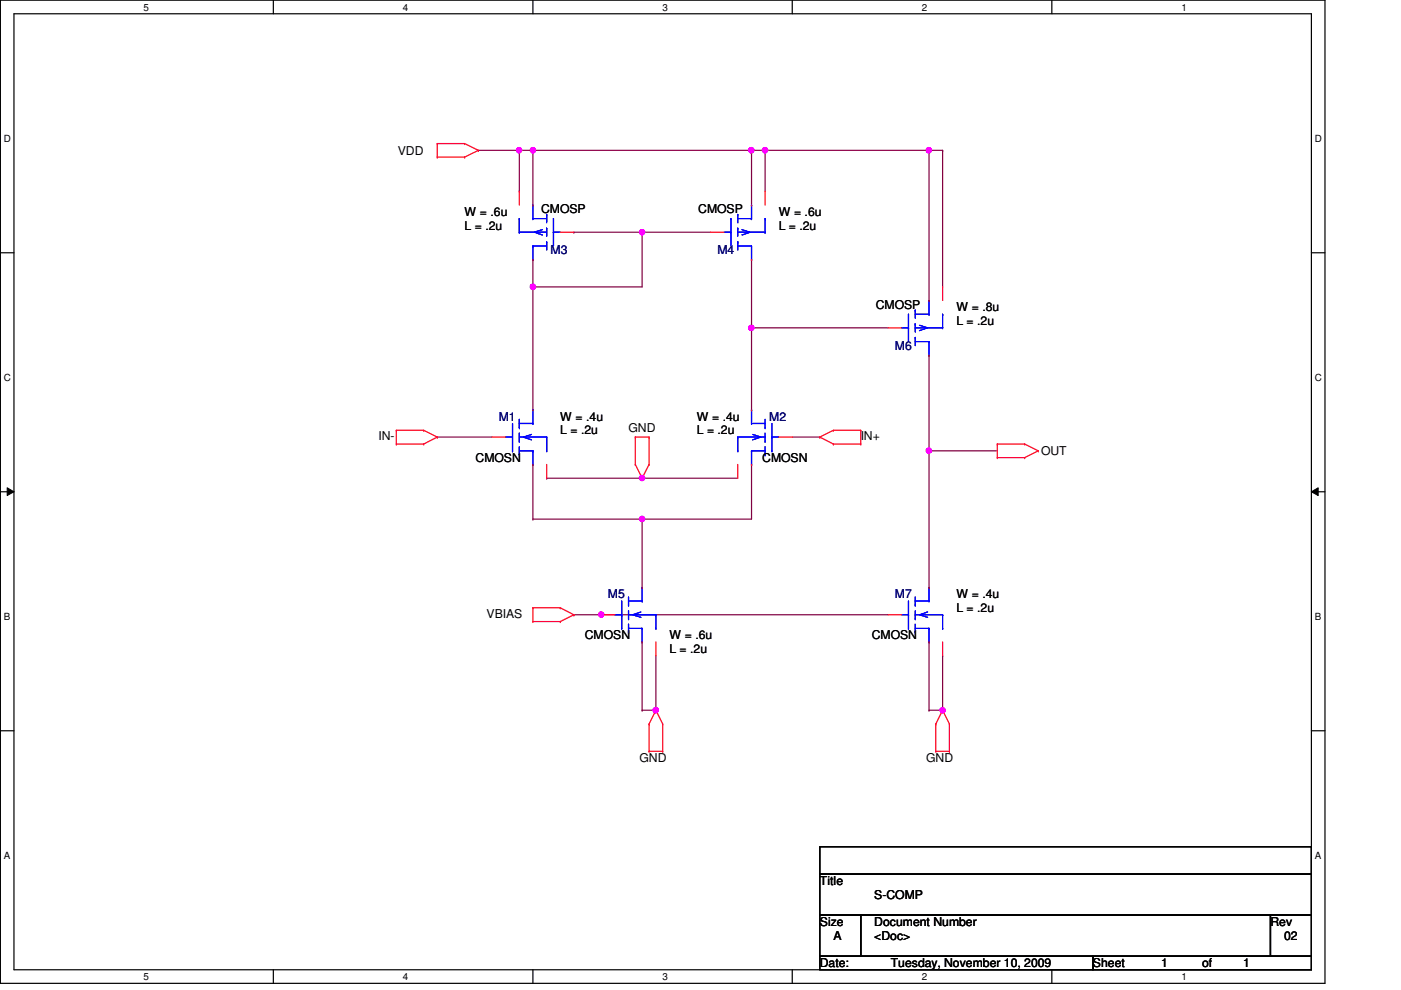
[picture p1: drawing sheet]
<svg xmlns="http://www.w3.org/2000/svg" width="297mm" height="210mm" viewBox="0 0 297 210" stroke-linecap="round" stroke-linejoin="round" font-family="sans-serif">
<path d="M.1 0h280.8v208.5h-280.8zM3 2.9h275v202.7h-275z" fill="none" stroke="#000" stroke-width=".25"/>
<g fill="#fff">
<path d="M30.4 .3h1.2v2.4h-1.2z"/>
<path d="M30.4 205.9h1.2v2.3h-1.2z"/>
</g>
<path d="M58 0v2.9M58 205.6v2.9" fill="none" stroke="#000" stroke-width=".25"/>
<g fill="#fff">
<path d="M85.4 .3h1.2v2.4h-1.2z"/>
<path d="M85.4 205.9h1.2v2.3h-1.2z"/>
</g>
<path d="M113 0v2.9M113 205.6v2.9" fill="none" stroke="#000" stroke-width=".25"/>
<g fill="#fff">
<path d="M140.5 .3h1.1v2.4h-1.1z"/>
<path d="M140.5 205.9h1.1v2.3h-1.1z"/>
</g>
<path d="M168 0v2.9M168 205.6v2.9" fill="none" stroke="#000" stroke-width=".25"/>
<g fill="#fff">
<path d="M195.4 .3h1.2v2.4h-1.2z"/>
<path d="M195.4 205.9h1.2v2.3h-1.2z"/>
</g>
<path d="M223 0v2.9M223 205.6v2.9" fill="none" stroke="#000" stroke-width=".25"/>
<g fill="#fff">
<path d="M250.5 .3h1.1v2.4h-1.1z"/>
<path d="M250.5 205.9h1.1v2.3h-1.1z"/>
<path d="M.8 28.2h1.5v2.4h-1.5z"/>
<path d="M278.8 28.2h1.4v2.4h-1.4z"/>
<path d="M.8 78.9h1.5v2.3h-1.5z"/>
<path d="M278.8 78.9h1.4v2.3h-1.4z"/>
</g>
<path d="M.1 53.6h2.9M278 53.6h2.9" fill="none" stroke="#000" stroke-width=".25"/>
<g fill="#fff">
<path d="M.8 129.6h1.4v2.3h-1.4z"/>
<path d="M278.8 129.6h1.3v2.3h-1.3z"/>
</g>
<path d="M.1 104.3h2.9M278 104.3h2.9" fill="none" stroke="#000" stroke-width=".25"/>
<path d="M1.5 103.4l1.5 .9-1.5 .8zM278 104.3l1.5-.9v1.7z" fill="#000"/>
<path d="M1.5 103.4l1.5 .9-1.5 .8zM278 104.3l1.5-.9v1.7z" fill="none" stroke="#000" stroke-width=".21"/>
<g fill="#fff">
<path d="M.8 180.3h1.4v2.3h-1.4z"/>
<path d="M278.8 180.3h1.3v2.3h-1.3z"/>
</g>
<path d="M.1 154.9h2.9M278 154.9h2.9" fill="none" stroke="#000" stroke-width=".25"/>
<path d="M113 31.9h.1M113 31.9h46.3" fill="none" stroke="#800040" stroke-width=".25"/>
<circle cx="159.3" cy="31.9" r=".56" fill="#f0f"/>
<circle cx="159.3" cy="31.9" r=".56" fill="none" stroke="#f0f" stroke-width=".25"/>
<circle cx="113" cy="31.9" r=".56" fill="#f0f"/>
<circle cx="113" cy="31.9" r=".56" fill="none" stroke="#f0f" stroke-width=".25"/>
<path d="M159.3 31.9h.1M159.3 31.9h2.9M162.2 31.9h.1M162.2 31.9v8.7M197 31.9h.1M197 31.9h2.9M199.9 31.9h.1M199.9 31.9v28.9" fill="none" stroke="#800040" stroke-width=".25"/>
<circle cx="196.9" cy="31.9" r=".56" fill="#f0f"/>
<circle cx="196.9" cy="31.9" r=".56" fill="none" stroke="#f0f" stroke-width=".25"/>
<path d="M162.2 31.9h.1M162.2 31.9h34.8M197 31.9h.1M197 31.9v31.8" fill="none" stroke="#800040" stroke-width=".25"/>
<circle cx="162.2" cy="31.9" r=".57" fill="#f0f"/>
<circle cx="162.2" cy="31.9" r=".57" fill="none" stroke="#f0f" stroke-width=".25"/>
<path d="M159.3 69.5h.1M159.3 69.5h29M197 75.3h.1M197 75.3v20.3M197 95.6h.1M197 95.6h14.5" fill="none" stroke="#800040" stroke-width=".25"/>
<circle cx="159.3" cy="69.5" r=".56" fill="#f0f"/>
<circle cx="159.3" cy="69.5" r=".56" fill="none" stroke="#f0f" stroke-width=".25"/>
<path d="M136.1 49.2h.1M136.1 49.2h14.5M136.1 49.2v11.6M113 60.8h.1M113 60.8v26.1" fill="none" stroke="#800040" stroke-width=".25"/>
<circle cx="136.1" cy="49.2" r=".56" fill="#f0f"/>
<circle cx="136.1" cy="49.2" r=".56" fill="none" stroke="#f0f" stroke-width=".25"/>
<path d="M113 60.8h.1M113 60.8h23.1" fill="none" stroke="#800040" stroke-width=".25"/>
<circle cx="113" cy="60.8" r=".56" fill="#f0f"/>
<circle cx="113" cy="60.8" r=".56" fill="none" stroke="#f0f" stroke-width=".25"/>
<path d="M113 55h.1M113 55v5.8M121.7 49.2h.1M121.7 49.2h14.4M159.3 55h.1M159.3 55v14.5M113 98.5h.1M113 98.5v11.6M136.1 110.1h.1M136.1 110.1h23.2" fill="none" stroke="#800040" stroke-width=".25"/>
<circle cx="136.1" cy="110" r=".56" fill="#f0f"/>
<circle cx="136.1" cy="110" r=".56" fill="none" stroke="#f0f" stroke-width=".25"/>
<path d="M159.3 98.5h.1M159.3 98.5v11.6M136.1 101.4h.1M136.1 101.4h20.3" fill="none" stroke="#800040" stroke-width=".25"/>
<circle cx="136.1" cy="101.3" r=".56" fill="#f0f"/>
<circle cx="136.1" cy="101.3" r=".56" fill="none" stroke="#f0f" stroke-width=".25"/>
<path d="M159.3 69.5h.1M159.3 69.5v17.4M197 95.6h.1M197 95.6v28.9M136.1 110.1h.1M136.1 110.1v14.4" fill="none" stroke="#800040" stroke-width=".25"/>
<circle cx="196.9" cy="95.5" r=".56" fill="#f0f"/>
<circle cx="196.9" cy="95.5" r=".56" fill="none" stroke="#f0f" stroke-width=".25"/>
<path d="M127.5 130.3h.1M127.5 130.3h60.8" fill="none" stroke="#800040" stroke-width=".25"/>
<circle cx="127.5" cy="130.3" r=".56" fill="#f0f"/>
<circle cx="127.5" cy="130.3" r=".56" fill="none" stroke="#f0f" stroke-width=".25"/>
<path d="M113 110.1h.1M113 110.1h23.1M115.9 101.4h.1M115.9 101.4h20.2M136.1 136.1v14.5M139.1 139v11.6M136.1 150.6h.1M136.1 150.6h3M139.1 150.6h.1" fill="none" stroke="#800040" stroke-width=".25"/>
<circle cx="139" cy="150.6" r=".56" fill="#f0f"/>
<circle cx="139" cy="150.6" r=".56" fill="none" stroke="#f0f" stroke-width=".25"/>
<path d="M199.9 139h.1M199.9 139v11.6" fill="none" stroke="#800040" stroke-width=".25"/>
<circle cx="199.8" cy="150.6" r=".56" fill="#f0f"/>
<circle cx="199.8" cy="150.6" r=".56" fill="none" stroke="#f0f" stroke-width=".25"/>
<path d="M110.1 31.9h.1M110.1 31.9h2.9M113 31.9h.1M113 31.9v11.6M121.7 130.3h.1M121.7 130.3h5.8M197 136.1h.1M197 136.1v14.5M197 150.6h.1M197 150.6h2.9" fill="none" stroke="#800040" stroke-width=".25"/>
<circle cx="110" cy="31.9" r=".56" fill="#f0f"/>
<circle cx="110" cy="31.9" r=".56" fill="none" stroke="#f0f" stroke-width=".25"/>
<path d="M101.4 31.9h.1M101.4 31.9h8.7v8.7M159.3 31.9h.1M159.3 31.9v11.6M110.1 40.6h.1M92.7 92.7h.1M92.7 92.7h11.6M168 92.7h5.8M173.8 92.7h.1" fill="none" stroke="#800040" stroke-width=".25"/>
<g fill="none" stroke="#f00" stroke-width=".25">
<path d="M92.7 33.3h.1M92.7 30.4h.1M92.7 30.4h5.8M92.7 33.3h5.8M92.7 30.4v2.9M98.5 30.4h.1M98.5 33.3h.1M98.5 30.4l2.9 1.5M101.4 31.9h.1M101.4 31.9l-2.9 1.4M110.1 40.6v2.9M113 43.5h.1"/>
<path d="M113 55h.1M118.8 49.2h2.9M150.6 49.2h2.9M159.3 43.5h.1M159.3 55h.1M162.2 40.6v2.9M188.3 69.5h2.9M197 63.7h.1M197 75.3h.1M199.9 60.8v2.9M84 94.1h.1M84 91.2h.1"/>
<path d="M84 94.1h5.8M84 91.2h5.8M84 91.2v2.9M89.8 91.2h.1M89.8 94.1h.1M89.8 91.2l2.9 1.5M92.7 92.7h.1M92.7 92.7l-2.9 1.4M104.3 92.7h2.9M113 98.5h.1M113 86.9h.1M115.9 98.5v2.9"/>
<path d="M134.7 98.5h.1M134.7 92.7h.1M134.7 98.5l1.4 2.9M134.7 92.7v5.8M134.7 92.7h2.9M137.6 98.5h.1M137.6 92.7h.1M137.6 92.7v5.8M137.6 98.5l-1.5 2.9M156.4 98.5v2.9M159.3 98.5h.1M159.3 86.9h.1"/>
<path d="M165.1 92.7h2.9M173.8 92.7h.1M173.8 92.7l2.9 1.4M176.7 94.1h.1M176.7 91.2h.1M176.7 94.1h5.8M176.7 91.2l-2.9 1.5M176.7 91.2h5.8M182.5 91.2h.1M182.5 94.1h.1M182.5 91.2v2.9M211.5 97h.1"/>
<path d="M211.5 94.1h.1M211.5 94.1h5.8M211.5 97h5.8M211.5 94.1v2.9M217.3 94.1h.1M217.3 97h.1M217.3 94.1l2.8 1.5M220.1 95.6h.1M220.1 95.6l-2.8 1.4M136.1 101.4h.1M113 131.8h.1M113 128.9h.1"/>
<path d="M113 128.9h5.8M113 131.8h5.8M113 128.9v2.9M118.8 128.9h.1M118.8 131.8h.1M118.8 128.9l2.9 1.4M121.7 130.3h.1M121.7 130.3l-2.9 1.5M127.5 130.3h2.9M136.1 136.1h.1M136.1 124.5h.1M139.1 136.1v2.9"/>
<path d="M188.3 130.3h2.9M197 136.1h.1M197 124.5h.1M199.9 136.1v2.9M137.6 153.5h.1M137.6 159.3h.1M137.6 153.5v5.8M137.6 159.3h2.9M139.1 150.6h.1M139.1 150.6l-1.5 2.9M139.1 150.6l1.4 2.9M140.5 153.5h.1"/>
<path d="M140.5 159.3h.1M140.5 153.5v5.8M198.4 153.5h.1M198.4 159.3h.1M198.4 159.3h2.9M198.4 153.5v5.8M199.9 150.6h.1M199.9 150.6l-1.5 2.9M199.9 150.6l1.4 2.9M201.3 153.5h.1M201.3 159.3h.1M201.3 153.5v5.8"/>
</g>
<path d="M173.8 179.5h104.2v5.8h-104.2zM173.8 185.3h104.2v8.7h-104.2zM173.8 194h8.7v8.7h-8.7zM182.5 194h86.9v8.7h-86.9zM269.4 194h8.6v8.7h-8.6zM173.8 202.7h57.9v2.9h-57.9zM231.7 202.7h46.3v2.9h-46.3z" fill="none" stroke="#000" stroke-width=".25"/>
<g fill="none" stroke="#00f" stroke-width=".25">
<path d="M110.1 46.4h.1M110.1 49.2h.1M110.1 46.4v2.8M110.1 49.2h5.8M113 46.4h.1M113 52.2h.1M113 43.5h.1M113 55h.1M113 46.4h2.9M113 52.2h2.9M113 43.5v2.9M113 52.2v2.8"/>
<path d="M115 48.7l-1.7 .5 1.7 .6M115.9 51.3h.1M115.9 48.4h.1M115.9 45.5h.1M115.9 45.5v1.7M115.9 48.4v1.7M115.9 51.3v1.7M117.3 46.4h.1M117.3 49.2h.1M117.3 46.4v5.8M117.3 49.2h1.5M153.5 49.2h1.5"/>
<path d="M155 46.4h.1M155 49.2h.1M155 46.4v5.8M156.4 51.3h.1M156.4 48.4h.1M156.4 45.5h.1M156.4 46.4h2.9M156.4 52.2h2.9M156.4 49.2h5.8M156.4 45.5v1.7M156.4 48.4v1.7M156.4 51.3v1.7"/>
<path d="M157.3 48.7l1.7 .5-1.7 .6M159.3 46.4h.1M159.3 52.2h.1M159.3 43.5h.1M159.3 55h.1M159.3 43.5v2.9M159.3 52.2v2.8M162.2 46.4h.1M162.2 49.2h.1M162.2 46.4v2.8M191.2 69.5h1.4M192.6 66.6h.1"/>
<path d="M192.6 69.5h.1M192.6 66.6v5.8M194.1 71.5h.1M194.1 68.7h.1M194.1 65.7h.1M194.1 65.7v1.8M194.1 68.7v1.7M194.1 71.5v1.8M194.1 66.6h2.9M194.1 72.4h2.9M194.1 69.5h5.8M194.9 69l1.8 .5-1.8 .6"/>
<path d="M197 66.6h.1M197 72.4h.1M197 63.7h.1M197 75.3h.1M197 63.7v2.9M197 72.4v2.9M199.9 66.6h.1M199.9 69.5h.1M199.9 66.6v2.9M107.2 92.7h1.5M108.7 95.6h.1M108.7 92.7h.1"/>
<path d="M108.7 89.8v5.8M110.1 90.7h.1M110.1 93.6h.1M110.1 96.4h.1M110.1 88.9v1.8M110.1 91.8v1.8M110.1 94.7v1.7M110.1 95.6h2.9M110.1 89.8h2.9M110.1 92.7h5.8M112.7 92.1l-1.7 .6 1.7 .6M113 95.6h.1"/>
<path d="M113 89.8h.1M113 98.5h.1M113 86.9h.1M113 86.9v2.9M113 95.6v2.9M115.9 95.6h.1M115.9 92.7h.1M115.9 92.7v2.9M156.4 95.6h.1M156.4 92.7h.1M156.4 92.7v2.9M156.4 92.7h5.8"/>
<path d="M159.3 95.6h.1M159.3 89.8h.1M159.3 98.5h.1M159.3 86.9h.1M159.3 95.6h2.9M159.3 89.8h2.9M159.3 86.9v2.9M159.3 95.6v2.9M159.6 92.1l1.7 .6-1.7 .6M162.2 90.7h.1M162.2 93.6h.1M162.2 96.4h.1"/>
<path d="M162.2 88.9v1.8M162.2 91.8v1.8M162.2 94.7v1.7M163.7 95.6h.1M163.7 92.7h.1M163.7 89.8v5.8M163.7 92.7h1.4M130.4 130.3h1.4M131.8 133.2h.1M131.8 130.3h.1M131.8 127.4v5.8M133.3 128.3h.1"/>
<path d="M133.3 131.2h.1M133.3 134.1h.1M133.3 133.2h2.8M133.3 127.4h2.8M133.3 130.3h5.8M133.3 126.6v1.7M133.3 129.5v1.7M133.3 132.3v1.8M135.9 129.8l-1.7 .5 1.7 .6M136.1 133.2h.1M136.1 127.4h.1M136.1 136.1h.1"/>
<path d="M136.1 124.5h.1M136.1 124.5v2.9M136.1 133.2v2.9M139.1 133.2h.1M139.1 130.3h.1M139.1 130.3v2.9M191.2 130.3h1.4M192.6 133.2h.1M192.6 130.3h.1M192.6 127.4v5.8M194.1 128.3h.1M194.1 131.2h.1"/>
<path d="M194.1 134.1h.1M194.1 133.2h2.9M194.1 127.4h2.9M194.1 130.3h5.8M194.1 126.6v1.7M194.1 129.5v1.7M194.1 132.3v1.8M196.7 129.8l-1.8 .5 1.8 .6M197 133.2h.1M197 127.4h.1M197 136.1h.1M197 124.5h.1"/>
<path d="M197 124.5v2.9M197 133.2v2.9M199.9 133.2h.1M199.9 130.3h.1M199.9 130.3v2.9"/>
</g>
<circle cx="159.3" cy="31.9" r=".56" fill="#f0f"/>
<circle cx="159.3" cy="31.9" r=".56" fill="none" stroke="#f0f" stroke-width=".25"/>
<circle cx="113" cy="31.9" r=".56" fill="#f0f"/>
<circle cx="113" cy="31.9" r=".56" fill="none" stroke="#f0f" stroke-width=".25"/>
<circle cx="196.9" cy="31.9" r=".56" fill="#f0f"/>
<circle cx="196.9" cy="31.9" r=".56" fill="none" stroke="#f0f" stroke-width=".25"/>
<circle cx="162.2" cy="31.9" r=".57" fill="#f0f"/>
<circle cx="162.2" cy="31.9" r=".57" fill="none" stroke="#f0f" stroke-width=".25"/>
<circle cx="159.3" cy="69.5" r=".56" fill="#f0f"/>
<circle cx="159.3" cy="69.5" r=".56" fill="none" stroke="#f0f" stroke-width=".25"/>
<circle cx="136.1" cy="49.2" r=".56" fill="#f0f"/>
<circle cx="136.1" cy="49.2" r=".56" fill="none" stroke="#f0f" stroke-width=".25"/>
<circle cx="113" cy="60.8" r=".56" fill="#f0f"/>
<circle cx="113" cy="60.8" r=".56" fill="none" stroke="#f0f" stroke-width=".25"/>
<circle cx="136.1" cy="110" r=".56" fill="#f0f"/>
<circle cx="136.1" cy="110" r=".56" fill="none" stroke="#f0f" stroke-width=".25"/>
<circle cx="136.1" cy="101.3" r=".56" fill="#f0f"/>
<circle cx="136.1" cy="101.3" r=".56" fill="none" stroke="#f0f" stroke-width=".25"/>
<circle cx="196.9" cy="95.5" r=".56" fill="#f0f"/>
<circle cx="196.9" cy="95.5" r=".56" fill="none" stroke="#f0f" stroke-width=".25"/>
<circle cx="127.5" cy="130.3" r=".56" fill="#f0f"/>
<circle cx="127.5" cy="130.3" r=".56" fill="none" stroke="#f0f" stroke-width=".25"/>
<circle cx="139" cy="150.6" r=".56" fill="#f0f"/>
<circle cx="139" cy="150.6" r=".56" fill="none" stroke="#f0f" stroke-width=".25"/>
<circle cx="199.8" cy="150.6" r=".56" fill="#f0f"/>
<circle cx="199.8" cy="150.6" r=".56" fill="none" stroke="#f0f" stroke-width=".25"/>
<circle cx="110" cy="31.9" r=".56" fill="#f0f"/>
<circle cx="110" cy="31.9" r=".56" fill="none" stroke="#f0f" stroke-width=".25"/>
<g font-size="2.6">
<text x="84.3" y="32.8">VDD</text>
<text x="98.5" y="45.8">W = .6u</text>
<text x="114.7" y="45.2">CMOSP</text>
<text x="148" y="45.2">CMOSP</text>
<text x="165.1" y="45.8">W = .6u</text>
<text x="98.5" y="48.7">L = .2u</text>
<text x="165.1" y="48.7">L = .2u</text>
<text x="185.7" y="65.5">CMOSP</text>
<text x="202.8" y="66">W = .8u</text>
<text x="202.8" y="69">L = .2u</text>
<text x="118.8" y="89.2">W = .4u</text>
<text x="147.7" y="89.2">W = .4u</text>
<text x="80.3" y="93.3">IN-</text>
<text x="118.8" y="92.1">L = .2u</text>
<text x="133.3" y="91.5">GND</text>
<text x="147.7" y="92.1">L = .2u</text>
<text x="182.5" y="93.3">IN+</text>
<text x="100.8" y="97.9">CMOSN</text>
<text x="161.6" y="97.9">CMOSN</text>
<text x="220.7" y="96.5">OUT</text>
<text x="103.2" y="130.9">VBIAS</text>
<text x="202.8" y="126.9">W = .4u</text>
<text x="202.8" y="129.8">L = .2u</text>
<text x="124" y="135.6">CMOSN</text>
<text x="141.9" y="135.6">W = .6u</text>
<text x="184.8" y="135.6">CMOSN</text>
<text x="141.9" y="138.4">L = .2u</text>
<text x="135.6" y="161.6">GND</text>
<text x="196.4" y="161.6">GND</text>
<text x="173.8" y="187.7">Title</text>
<text x="185.4" y="190.6">S-COMP</text>
<text x="173.8" y="196.3">Size</text>
<text x="185.4" y="196.3">Document Number</text>
<text x="269.4" y="196.3">Rev</text>
<text x="176.7" y="199.3">A</text>
<text x="185.4" y="199.3">&lt;Doc&gt;</text>
<text x="272.2" y="199.3">02</text>
<text x="173.8" y="205.1">Date:</text>
<text x="188.8" y="205.1">Tuesday, November 10, 2009</text>
<text x="231.7" y="205.1">Sheet</text>
<text x="246.2" y="205.1">1</text>
<text x="254.9" y="205.1">of</text>
<text x="263.6" y="205.1">1</text>
</g>
<g font-size="2.6" fill="#000080">
<text x="116.8" y="53.9">M3</text>
<text x="152.1" y="53.9">M4</text>
<text x="189.7" y="74.2">M6</text>
<text x="105.7" y="89.2">M1</text>
<text x="163.1" y="89.2">M2</text>
<text x="128.9" y="126.9">M5</text>
<text x="189.7" y="126.9">M7</text>
</g>
<g font-size="2.1">
<text x="30.4" y="2.2">5</text>
<text x="85.4" y="2.2">4</text>
<text x="140.5" y="2.2">3</text>
<text x="195.4" y="2.2">2</text>
<text x="250.5" y="2.2">1</text>
<text x=".8" y="30.1">D</text>
<text x="278.8" y="30.1">D</text>
<text x=".8" y="80.8">C</text>
<text x="278.8" y="80.8">C</text>
<text x=".8" y="131.5">B</text>
<text x="278.8" y="131.5">B</text>
<text x=".8" y="182.2">A</text>
<text x="278.8" y="182.2">A</text>
<text x="30.4" y="207.8">5</text>
<text x="85.4" y="207.8">4</text>
<text x="140.5" y="207.8">3</text>
<text x="195.4" y="207.8">2</text>
<text x="250.5" y="207.8">1</text>
</g>
</svg>
